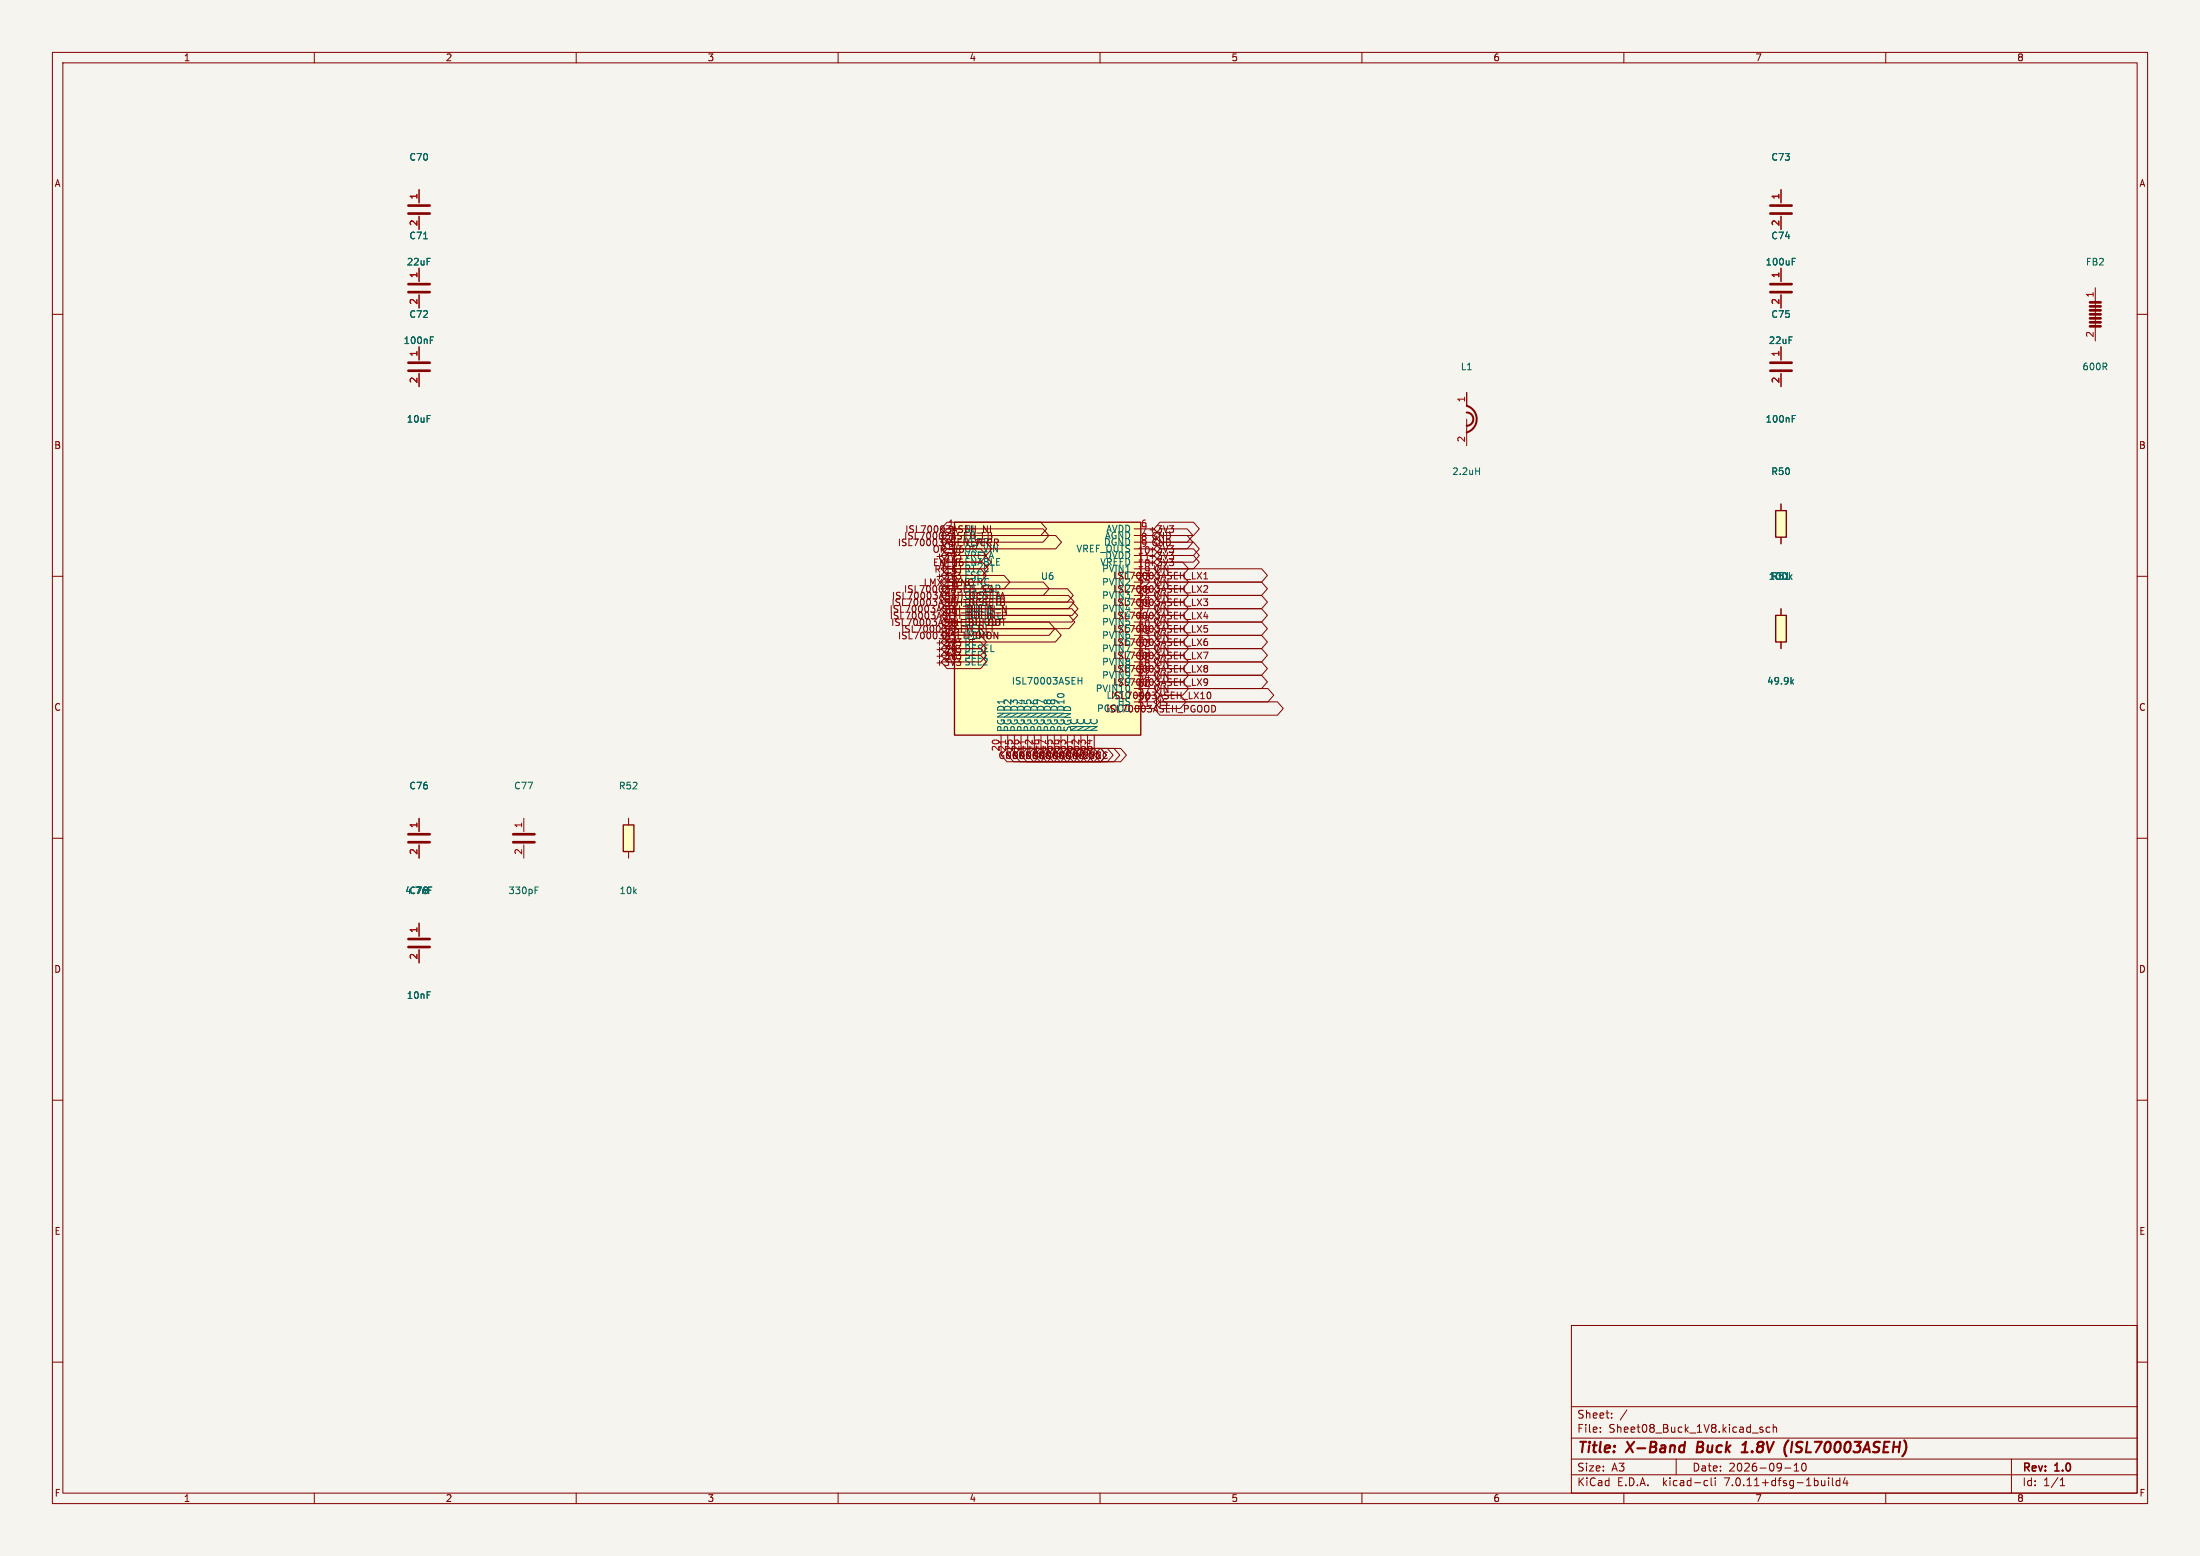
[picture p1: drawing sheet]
<svg xmlns="http://www.w3.org/2000/svg" width="420mm" height="297mm" viewBox="0 0 420 297" stroke-linecap="round" stroke-linejoin="round" font-family="sans-serif">
<path d="M0 0h420v297h-420z" fill="#f5f4ef" stroke="#f5f4ef" stroke-width=".19"/>
<g fill="none" stroke="#840000" stroke-width=".19">
<path d="M10 10h400v277h-400zM12 12h396v273h-396zM60 10v2M110 10v2M160 10v2M210 10v2M260 10v2M310 10v2M360 10v2M80 36.2v2.5M340 36.2v2.5M10 60h2"/>
<path d="M80 41.3v2.5M80 51.2v2.5M80 56.3v2.5M340 41.3v2.5M340 51.2v2.5M340 56.3v2.5M400 54.9v10.2M408 60h2M80 66.2v2.5M80 71.3v2.5M280 74.9v2.6M340 66.2v2.5"/>
<path d="M340 71.3v2.5M180.8 99.7h17.9l1.1 1.3-1.1 1.2h-17.9l-1.1-1.2zM221.4 99.7h6.4l1.2 1.3-1.2 1.2h-6.4l-1.1-1.2zM280 80v5.1M340 96.2v1.3M10 110h2M170.1 115.6v1.3M171.9 115.6v1.3M173.7 115.6l-.5 1.3M178.8 116.9l.5-1.3 .4 1.3M179.7 101h3.8M179.7 106h3.8"/>
<path d="M179.7 107.3h3.8M179.7 108.6h3.8M179.7 109.8h3.8M179.7 111.1h3.8M179.7 112.4h3.8M179.7 113.7h3.8M179.7 102.2h3.8M179.7 114.9h3.8M179.7 117.5h3.8M179.7 103.5h3.8M179.7 116.2h3.8M179.7 118.7h3.8"/>
<path d="M179.7 104.8h3.8M180.8 116.2h23.8l1.1 1.3-1.1 1.2h-23.8l-1.1-1.2zM180.8 114.9h23.9l1.1 1.3-1.1 1.3h-23.9l-1.1-1.3zM180.8 112.4h23l1.1 1.3-1.1 1.2h-23l-1.1-1.2zM180.8 100.9h18.3l1.1 1.3-1.1 1.3h-18.3l-1.1-1.3zM180.8 102.2h20.7l1.1 1.3-1.1 1.3h-20.7l-1.1-1.3zM180.8 103.5h7.4l1.1 1.3-1.1 1.2h-7.4l-1.1-1.2zM180.8 106h7.3l1.1 1.3-1.1 1.3h-7.3l-1.1-1.3zM180.8 104.8h6.4l1.1 1.2-1.1 1.3h-6.4l-1.1-1.3zM180.8 107.3h6.8l1.1 1.3-1.1 1.2h-6.8l-1.1-1.2zM180.8 108.6h6.4l1.1 1.2-1.1 1.3h-6.4l-1.1-1.3zM180.8 109.8h10.9l1.1 1.3-1.1 1.3h-10.9l-1.1-1.3z"/>
<path d="M180.8 111.1h18.4l1.1 1.3-1.1 1.3h-18.4l-1.1-1.3zM180.8 113.6h23.2l1.1 1.3-1.1 1.3h-23.2l-1.1-1.3zM180.8 117.5h23.3l1.1 1.2-1.1 1.3h-23.3l-1.1-1.3zM180.8 118.7h19.5l1.1 1.3-1.1 1.3h-19.5l-1.1-1.3zM180.8 120h20.7l1.1 1.3-1.1 1.2h-20.7l-1.1-1.2zM183.2 115.6v1.3M187.8 100.4l.7 1.2v-1.2M188.6 102.2h.5M188.6 101.6l.6 .1 .1 .3-.2 .2M189.1 102.2l.3 .3M189.1 100.4v1.2M189.8 102.9h.5l.3 .2-.1 .4-.7 .1"/>
<path d="M190.1 103.6l.5 .6M191.2 118.1h.8M191.4 116.9h.5l.2 .2-.1 .4h-.6M192.1 115.6v1.3l-.7-1.3v2.5M216.5 101h3.8M216.5 106h3.8M216.5 107.3h3.8M216.5 108.6h3.8M216.5 109.8h3.8M216.5 111.1h3.8M216.5 112.4h3.8M216.5 113.7h3.8"/>
<path d="M216.5 102.2h3.8M216.5 114.9h3.8M216.5 117.5h3.8M216.5 103.5h3.8M216.5 116.2h3.8M216.5 118.7h3.8M216.5 104.8h3.8M220 104.5v.9M220 107v1M220.1 102.3v.3M220.8 102.3v.5M221.4 104.8h6.4l1.2 1.2-1.2 1.3h-6.4l-1.1-1.3z"/>
<path d="M221.4 109.8h4.4l1.1 1.3-1.1 1.3h-4.4l-1.1-1.3zM221.4 106h6.4l1.2 1.3-1.2 1.3h-6.4l-1.1-1.3zM221.4 107.3h4.4l1.1 1.3-1.1 1.2h-4.4l-1.1-1.2zM221.4 116.2h19.4l1.2 1.3-1.2 1.2h-19.4l-1.1-1.2zM221.4 103.5h6.4l1.2 1.3-1.2 1.2h-6.4l-1.1-1.2zM221.4 102.2h5.2l1.1 1.3-1.1 1.3h-5.2l-1.1-1.3zM221.4 100.9h5.2l1.1 1.3-1.1 1.3h-5.2l-1.1-1.3zM221.4 112.4h4.4l1.1 1.3-1.1 1.2h-4.4l-1.1-1.2zM221.4 120h4.4l1.1 1.3-1.1 1.2h-4.4l-1.1-1.2zM221.4 117.5h4.4l1.1 1.2-1.1 1.3h-4.4l-1.1-1.3zM221.4 114.9h4.4l1.1 1.3-1.1 1.3h-4.4l-1.1-1.3zM221.4 118.7h19.4l1.2 1.3-1.2 1.3h-19.4l-1.1-1.3z"/>
<path d="M221.4 113.6h19.4l1.2 1.3-1.2 1.3h-19.4l-1.1-1.3zM221.4 111.1h19.4l1.2 1.3-1.2 1.3h-19.4l-1.1-1.3zM221.4 108.6h19.4l1.2 1.2-1.2 1.3h-19.4l-1.1-1.3zM221.7 104.9v.3M221.7 107.4v.3M222.1 106.7l.4 1.3 .5-1.3M222.1 104.2l.4 1.2 .5-1.2M222.1 101.6v1.3l-.7-1.3v1.3M222.7 101.6v1.3M223.3 105.4h.7l-.4 .5M223.3 106.7h.7l-.4 .5M223.3 100.4h.7l-.4 .4"/>
<path d="M223.4 102.3v.3M223.8 105.9l.2 .3v.3l-.2 .2M223.8 100.8l.2 .3v.3l-.2 .2M223.8 107.2l.2 .2v.3l-.2 .3h-.4M224 104.9v.3l-.2 .2M228.6 109.2l.8 1.3M229.4 109.2l-.8 1.3M229.8 114.3h.7l-.4 .5 .4 .1v.6l-.2 .1-.5-.1M229.8 111.9l.5-.1 .2 .3-.7 1h.7M229.8 110.5h.7M229.8 109.6l.4-.4v1.3M230.1 116.8l-.3 .9h.8"/>
<path d="M230.4 117.3v.8M230.5 119.4h-.6l-.1 .6 .2-.1h.4l.1 .2v.4l-.2 .2-.5-.2M340 102.5v1.3M340 116.2v1.3M408 110h2M179.4 123.5v1M179.7 125.1h3.8M179.7 126.4h3.8M179.7 122.5h3.8M179.7 121.3h3.8M179.7 120h3.8M179.7 123.8h3.8"/>
<path d="M180.8 123.8h6.4l1.1 1.3-1.1 1.3h-6.4l-1.1-1.3zM180.8 121.3h6.4l1.1 1.2-1.1 1.3h-6.4l-1.1-1.3zM180.8 122.5h6.4l1.1 1.3-1.1 1.3h-6.4l-1.1-1.3zM180.8 125.1h6.4l1.1 1.3-1.1 1.2h-6.4l-1.1-1.2zM182.6 124.5h.8l-.4 .5M182.6 123.2h.8l-.4 .5M182.6 125.8h.8l-.4 .4M183.2 125l.2 .2v.3l-.2 .3M183.2 123.7l.2 .2v.3l-.2 .3M183.2 126.2l.2 .3v.3l-.2 .2M183.4 123l-.2 .2M189.8 120.7l.7 1.2v-1.2"/>
<path d="M216.5 125.1h3.8M216.5 126.4h3.8M216.5 122.5h3.8M216.5 121.3h3.8M216.5 120h3.8M216.5 127.6h3.8M216.5 134h3.8M216.5 135.2h3.8M216.5 123.8h3.8M216.5 130.2h3.8M216.5 132.7h3.8M216.5 128.9h3.8"/>
<path d="M216.5 131.4h3.8M221.4 121.3h19.4l1.2 1.2-1.2 1.3h-19.4l-1.1-1.3zM221.4 130.2h4.4l1.1 1.2-1.1 1.3h-4.4l-1.1-1.3zM221.4 127.6h4.4l1.1 1.3-1.1 1.3h-4.4l-1.1-1.3zM221.4 125.1h4.4l1.1 1.3-1.1 1.2h-4.4l-1.1-1.2zM221.4 134h22.5l1.1 1.2-1.1 1.3h-22.5l-1.1-1.3zM221.4 131.4h20.7l1.1 1.3-1.1 1.3h-20.7l-1.1-1.3zM221.4 128.9h19.4l1.2 1.3-1.2 1.2h-19.4l-1.1-1.2zM221.4 126.3h19.4l1.2 1.3-1.2 1.3h-19.4l-1.1-1.3zM221.4 123.8h19.4l1.2 1.3-1.2 1.3h-19.4l-1.1-1.3zM221.4 122.5h4.4l1.1 1.3-1.1 1.3h-4.4l-1.1-1.3zM221.4 132.7h3.9l1.1 1.3-1.1 1.2h-3.9l-1.1-1.2z"/>
<path d="M229.8 124.5h.8l-.5 1.3M230.1 127.6l-.3-.3 .3-.3 .3 .1 .1 .2-.2 .3M230.1 127.6l-.3 .2 .1 .4 .2 .1 .3-.1 .1-.2v-.2l-.2-.2M230.1 127.6h.2M230.4 121.9l-.3 .1a.85 .85 0 0 0 0 1.2l.4-.1v-.4l-.2-.3-.4 .1-.1 .2M230.5 132.2l.2-.1a.68 .68 0 0 1 .5 .6 .68 .68 0 0 1-.5 .7l-.3-.5zM230.5 130.1l-.2 .2h-.4l-.1-.2v-.3l.3-.2h.3l.1 .2a.84 .84 0 0 1-.3 1h-.3M231.3 134.6a.64 .64 0 0 1 .8 .7 .64 .64 0 0 1-.8 .6M340 122.5v1.3M10 160h2M80 156.2v2.5M100 156.2v2.5"/>
<path d="M120 156.2v1.3M191.1 140.3v3.8M192.2 142.9h5.2l1.1 1.2-1.1 1.3h-5.2l-1.1-1.3zM192.4 140.3v3.8M193.5 142.9h5.2l1.1 1.2-1.1 1.3h-5.2l-1.1-1.3zM193.7 140.3v3.8M194.7 143.5l.7 1.3v-1.3M194.8 142.9h5.2l1.1 1.2-1.1 1.3h-5.2l-1.1-1.3zM194.9 140.3v3.8M195.2 144.3h.2M195.4 144.7l-.6 .1M195.5 144.1l-.1 .4a.37 .37 0 0 1-.5 .2"/>
<path d="M195.9 144.1l.1 .4a.37 .37 0 0 0 .3 .3 .37 .37 0 0 0 .4-.3l.1-.4M196 142.9h5.2l1.1 1.2-1.1 1.3h-5.2l-1.1-1.3zM196 143.5v1.3l.7-.1M196.2 140.3v3.8M196.5 144.3h.2M196.7 143.5v1.3l-.7-1.3v1.3M197.2 144.1l.1 .4a.37 .37 0 0 0 .3 .3 .37 .37 0 0 0 .4-.3v-.4M197.3 142.9h5.2l1.1 1.2-1.1 1.3h-5.2l-1.1-1.3zM197.3 143.5v1.3l.7-.1M197.5 140.3v3.8M197.7 144.3h.3M198 143.5v1.3l-.7-1.3v1.3"/>
<path d="M198.5 144.1l.2 .6h.6M198.6 142.9h5.2l1.1 1.2-1.1 1.3h-5.2l-1.1-1.3zM198.6 143.5v1.3h.4M198.7 140.3v3.8M199 144.3h.3M199.3 143.5v1.3l-.8-1.3v1.3M199.3 144.1l-.2 .6M199.7 144.1l.1 .4a.37 .37 0 0 0 .4 .3 .37 .37 0 0 0 .3-.3l.1-.4M199.8 142.9h5.2l1.2 1.2-1.2 1.3h-5.2l-1.1-1.3zM199.9 143.5v1.3l.6-.1M200 140.3v3.8M200.3 144.3h.2"/>
<path d="M200.5 143.5v1.3l-.7-1.3v1.3M201.1 144.8v-1.3l.7 1.3M201.1 142.9h5.2l1.1 1.2-1.1 1.3h-5.2l-1.1-1.3zM201.1 143.5v1.3h.3l-.3-.2-.1-.5M201.3 140.3v3.8M202.4 142.9h5.2l1.1 1.2-1.1 1.3h-5.2l-1.1-1.3zM202.5 140.3v3.8M203.7 142.9h5.2l1.1 1.2-1.1 1.3h-5.2l-1.2-1.3zM203.8 140.3v3.8M204.9 142.9h5.2l1.1 1.2-1.1 1.3h-5.2l-1.1-1.3zM205.1 140.3v3.8M206.2 142.9h3.9l1.1 1.2-1.1 1.3h-3.9l-1.1-1.3z"/>
<path d="M206.4 140.3v3.8M207.5 142.9h3.9l1.1 1.2-1.1 1.3h-3.9l-1.1-1.3zM207.6 140.3v3.8M208.7 142.9h4l1.1 1.2-1.1 1.3h-4l-1.1-1.3zM208.9 140.3v3.8M210 142.9h3.9l1.1 1.2-1.1 1.3h-3.9l-1.1-1.3zM408 160h2M80 161.3v2.5M80 176.2v2.5M100 161.3v2.5M120 162.5v1.3M80 181.3v2.5"/>
<path d="M10 210h2M408 210h2M10 260h2M300 253h108v32h-108zM408 260h2M300 278.5h108M300 274.5h108M300 268.5h108M305.5 273.2v.2M305.5 272.5v.1M307.7 270.5v.2M307.7 269.8v.1"/>
<path d="M310.6 269.1l-1.3 1.9M320 278.5v3M335.9 272.7l.7 .4-.2 .3-.5-.1M336.5 272.5l-.3-.1-.3 .2M337.9 272.5l-.5-.1-.2 .3 .1 .6h.6M338.5 272.5l.2-.1 .4 .1 .1 .9M338.5 271.9v1.5M342.5 279.7l.4-.4v1.5M344.1 279.4a.81 .81 0 0 0 .3 1.4l.3-.2 .1-.4-.1-.8M384 278.5v6.5M60 285v2M110 285v2"/>
<path d="M160 285v2M210 285v2M260 285v2M300 281.5h108M310 285v2M325.6 282.6l.4 .1M326 283.5l-.4 .1M326.7 282.1v1.3l.2 .2M327.4 282.1v.1M327.4 282.6v1M340.7 280.2h1.2M342.5 280.8h.9"/>
<path d="M349.1 282.1v.1M349.1 282.6v1M349.8 282.1v1.3l.2 .2M351.2 282.7l-.4-.1-.3 .3 .2 .6h.5M351.2 282.1v1.5M352.2 282l-.3 1.1h.9M352.6 282.6v1M360 285v2M393.3 283.6h.9M393.3 282.5l.4-.4v1.5"/>
</g>
<path d="M321.7 275.2l-.3 2M324.2 275.2l-.3 2h.8M332.5 277.2h1.1M332.9 275.7l.4-.5-.3 2M341.4 274.9l-.1 .1M342.2 275.2l-.3 2" fill="none" stroke="#840000" stroke-width=".4"/>
<g fill="#ffffc2" stroke="#ffffc2" stroke-width=".19">
<path d="M119 157.5h2v5h-2z"/>
<path d="M339 117.5h2v5h-2z"/>
<path d="M339 97.5h2v5h-2z"/>
<path d="M182.2 99.7h35.6v40.6h-35.6z"/>
</g>
<path d="M182.2 99.7h35.6v40.6h-35.6zM339 97.5h2v5h-2zM339 117.5h2v5h-2zM119 157.5h2v5h-2z" fill="none" stroke="#840000" stroke-width=".25"/>
<path d="M280 77.5a2.65 2.65 0 0 1 1.9 2.5 2.65 2.65 0 0 1-1.9 2.5M280 78.7a1.27 1.27 0 0 1 1.3 1.3 1.27 1.27 0 0 1-1.3 1.3" fill="none" stroke="#840000" stroke-width=".38"/>
<g fill="none" stroke="#006464" stroke-width=".19">
<path d="M80.9 45.6h.7M342.1 49.9h.5M342.1 49.3h.7M82.1 64.9h.5M82.1 64.3h.7M342.1 79.9h.5M342.1 79.3h.7M281.7 89.9h.7M282.4 89.3v1.3M341.7 110.1l.4 .5M342.1 109.7l-.5 .5M205.8 129.9h.7"/>
<path d="M206.5 129.3v1.3M342 130.1l.4 .5M342.4 129.7l-.5 .5M81.8 169.9h.5M81.8 169.3h.6M102.1 169.9h.5M102.1 169.3h.7"/>
</g>
<g fill="none" stroke="#840000" stroke-width=".51">
<path d="M78 39.2h4M338 39.2h4M78 40.8h4M78 55.8h4M78 54.2h4M338 40.8h4M338 55.8h4M338 54.2h4M399 60h2M399 59.2h2M399 58.5h2M399 57.7h2"/>
<path d="M78 70.8h4M78 69.2h4M338 70.8h4M338 69.2h4M399 62.3h2M399 61.5h2M399 60.8h2M78 159.2h4M98 159.2h4M78 160.8h4M78 179.2h4M98 160.8h4"/>
<path d="M78 180.8h4"/>
</g>
<g font-size="2.8" fill="#840000">
<text x="301" y="277.9">Title:</text>
<text x="310.6" y="277.9">X-Band</text>
<text x="324.8" y="277.9">Buck</text>
<text x="334.2" y="277.9">1.8V</text>
<text x="343" y="277.9">(ISL70003ASEH)</text>
</g>
<g font-size="2.1" fill="#840000">
<text x="301" y="273.7">File:</text>
<text x="301" y="271">Sheet:</text>
<text x="307.1" y="273.7">Sheet08_Buck_1V8.kicad_sch</text>
<text x="301" y="281.1">Size:</text>
<text x="307.6" y="281.1">A3</text>
<text x="323" y="281.1">Date:</text>
<text x="330" y="281.1">2026-09-10</text>
<text x="386" y="281.3">Rev:</text>
<text x="392.4" y="281.3">1.0</text>
<text x="301" y="283.9">KiCad</text>
<text x="308.7" y="283.9">E.D.A.</text>
<text x="317.6" y="283.9">kicad-cli</text>
<text x="329.5" y="283.9">7.0.11+dfsg-1build4</text>
<text x="386" y="283.9">Id:</text>
<text x="390.1" y="283.9">1/1</text>
</g>
<g font-size="1.8" fill="#840000">
<text x="35" y="11.9">1</text>
<text x="85" y="11.9">2</text>
<text x="135" y="11.9">3</text>
<text x="185" y="11.9">4</text>
<text x="235" y="11.9">5</text>
<text x="285" y="11.9">6</text>
<text x="335" y="11.9">7</text>
<text x="385" y="11.9">8</text>
<text x="10.3" y="35.9">A</text>
<text x="408.3" y="35.9">A</text>
<text x="10.3" y="85.9">B</text>
<text x="408.2" y="85.9">B</text>
<text x="172.7" y="101.9">ISL70003ASEH_NI</text>
<text x="180.9" y="100.7">1</text>
<text x="180.9" y="102">2</text>
<text x="184" y="101.8">NI</text>
<text x="217.7" y="102">7 +3V3</text>
<text x="171.3" y="104.4">ISL70003ASEH_VERR</text>
<text x="172.5" y="103.2">ISL70003ASEH_FB</text>
<text x="178" y="105.7">OR_U6OR_VIN</text>
<text x="178.5" y="107">+3V3</text>
<text x="180.3" y="107">12</text>
<text x="180.9" y="103.2">3</text>
<text x="180.9" y="104.5">4</text>
<text x="180.9" y="105.8">5</text>
<text x="184" y="103.1">FB</text>
<text x="184" y="104.4">VERR</text>
<text x="184" y="106.9">VREFA</text>
<text x="210.9" y="106.9">DVDD 11+3V3</text>
<text x="217.7" y="104.5">9 GND</text>
<text x="172.5" y="113.3">ISL70003ASEH_SS</text>
<text x="176.2" y="112.1">LMX_SYNC</text>
<text x="178" y="108.3">EN_U6ENABLE</text>
<text x="178.3" y="109.5">RT_CTRT/CT</text>
<text x="178.5" y="110.8">+3V3</text>
<text x="180.3" y="108.3">13</text>
<text x="180.3" y="109.6">14</text>
<text x="180.3" y="110.9">15</text>
<text x="180.3" y="112.1">16</text>
<text x="180.3" y="113.4">17</text>
<text x="184" y="110.7">FSEL</text>
<text x="184" y="112">SYNC</text>
<text x="184" y="113.2">SS_CAP</text>
<text x="212.4" y="110.7">LX1</text>
<text x="212.4" y="113.2">LX2</text>
<text x="212.6" y="113.3">ISL70003ASEH_LX2</text>
<text x="212.6" y="110.8">ISL70003ASEH_LX1</text>
<text x="217.1" y="109.6">19 VIN</text>
<text x="217.1" y="112.1">22 VIN</text>
<text x="217.1" y="110.9">23</text>
<text x="217.1" y="113.4">28</text>
<text x="169.8" y="118.4">ISL70003ASEH_BUFIN_P</text>
<text x="170" y="119.7">ISL70003ASEH_BUFOUT</text>
<text x="170.1" y="115.9">ISL70003ASEH_OCSETB</text>
<text x="170.2" y="114.6">ISL70003ASEH_OCSETA</text>
<text x="180.3" y="114.7">34</text>
<text x="180.3" y="115.9">35</text>
<text x="180.3" y="117.2">36</text>
<text x="180.3" y="118.5">37</text>
<text x="180.3" y="119.7">38</text>
<text x="184" y="114.5">OCSETA</text>
<text x="184" y="115.8">OCSETB</text>
<text x="184" y="117.1">BUFIN-</text>
<text x="184" y="118.3">BUFIN+</text>
<text x="184" y="119.6">BUFOUT</text>
<text x="212.4" y="115.8">LX3</text>
<text x="212.4" y="118.3">LX4</text>
<text x="212.6" y="118.4">ISL70003ASEH_LX4</text>
<text x="212.6" y="115.9">ISL70003ASEH_LX3</text>
<text x="217.1" y="114.7">24 VIN</text>
<text x="217.1" y="117.2">27 VIN</text>
<text x="217.1" y="115.9">39</text>
<text x="217.1" y="119.7">40 VIN</text>
<text x="217.1" y="118.5">44</text>
<text x="171.3" y="122.2">ISL70003ASEH_IMON</text>
<text x="171.9" y="121">ISL70003ASEH_REF</text>
<text x="178.5" y="123.5">+3V3</text>
<text x="180.3" y="124.8">29</text>
<text x="180.3" y="122.3">31</text>
<text x="180.3" y="121">32</text>
<text x="180.3" y="123.6">52</text>
<text x="184" y="123.4">DE</text>
<text x="184" y="122.1">IMON</text>
<text x="184" y="120.9">REF</text>
<text x="212.4" y="120.9">LX5</text>
<text x="212.4" y="123.4">LX6</text>
<text x="212.4" y="125.9">LX7</text>
<text x="212.6" y="123.5">ISL70003ASEH_LX6</text>
<text x="212.6" y="121">ISL70003ASEH_LX5</text>
<text x="217.1" y="122.3">43 VIN</text>
<text x="217.1" y="124.8">45 VIN</text>
<text x="217.1" y="121">49</text>
<text x="217.1" y="123.6">53</text>
<text x="178.5" y="126">+3V3</text>
<text x="178.5" y="127.3">+3V3</text>
<text x="180.3" y="126.1">30</text>
<text x="212.4" y="128.5">LX8</text>
<text x="212.4" y="131">LX9</text>
<text x="212.6" y="131.1">ISL70003ASEH_LX9</text>
<text x="212.6" y="128.6">ISL70003ASEH_LX8</text>
<text x="212.6" y="126">ISL70003ASEH_LX7</text>
<text x="217.1" y="127.4">48 VIN</text>
<text x="217.1" y="129.9">54 VIN</text>
<text x="217.1" y="126.1">58</text>
<text x="217.1" y="128.6">59</text>
<text x="217.1" y="131.2">60</text>
<text x="10.3" y="135.9">C</text>
<text x="209.3" y="136.1">PGOOD</text>
<text x="211.1" y="136.2">ISL70003ASEH_PGOOD</text>
<text x="211.1" y="133.6">LX10</text>
<text x="212" y="133.7">ISL70003ASEH_LX10</text>
<text x="213.3" y="134.8">HS</text>
<text x="217.1" y="133.7">50</text>
<text x="217.1" y="135">51</text>
<text x="217.1" y="132.4">57 VIN</text>
<text x="220.4" y="134.9">HS</text>
<text x="408.2" y="135.9">C</text>
<text x="192.1" y="143.5" transform="rotate(-90 192.1 143.5)">21</text>
<text x="193.4" y="143.5" transform="rotate(-90 193.4 143.5)">25</text>
<text x="194.7" y="143.5" transform="rotate(-90 194.7 143.5)">26</text>
<text x="195.9" y="143.5" transform="rotate(-90 195.9 143.5)">41</text>
<text x="197.2" y="143.5" transform="rotate(-90 197.2 143.5)">42</text>
<text x="198.5" y="143.5" transform="rotate(-90 198.5 143.5)">46</text>
<text x="199.7" y="143.5" transform="rotate(-90 199.7 143.5)">47</text>
<text x="201" y="143.5" transform="rotate(-90 201 143.5)">55</text>
<text x="202.3" y="143.5" transform="rotate(-90 202.3 143.5)">56</text>
<text x="203.6" y="143.5" transform="rotate(-90 203.6 143.5)">33</text>
<text x="204.8" y="143.5" transform="rotate(-90 204.8 143.5)">61</text>
<text x="206.1" y="143.5" transform="rotate(-90 206.1 143.5)">62</text>
<text x="207.4" y="143.5" transform="rotate(-90 207.4 143.5)">63</text>
<text x="208.6" y="143.5" transform="rotate(-90 208.6 143.5)">64</text>
<text x="190.5" y="145.1">GND</text>
<text x="201.9" y="145.1">GNDNCNC</text>
<text x="203.2" y="145.1">GNDNCNC</text>
<text x="10.3" y="185.9">D</text>
<text x="408.2" y="185.9">D</text>
<text x="10.3" y="235.9">E</text>
<text x="408.3" y="235.9">E</text>
<text x="10.3" y="285.9">F</text>
<text x="35" y="286.9">1</text>
<text x="85" y="286.9">2</text>
<text x="135" y="286.9">3</text>
<text x="185" y="286.9">4</text>
<text x="235" y="286.9">5</text>
<text x="285" y="286.9">6</text>
<text x="335" y="286.9">7</text>
<text x="385" y="286.9">8</text>
<text x="408.3" y="285.9">F</text>
</g>
<g font-size="1.8" fill="#006464">
<text x="78.1" y="30.9">C70</text>
<text x="338.1" y="30.9">C73</text>
<text x="78.1" y="45.9">C71</text>
<text x="338.1" y="45.9">C74</text>
<text x="77.6" y="50.9">22uF</text>
<text x="337" y="50.9">100uF</text>
<text x="398.1" y="50.9">FB2</text>
<text x="77" y="65.9">100nF</text>
<text x="78.1" y="60.9">C72</text>
<text x="337.6" y="65.9">22uF</text>
<text x="338.1" y="60.9">C75</text>
<text x="278.8" y="70.9">L1</text>
<text x="397.4" y="70.9">600R</text>
<text x="77.6" y="80.9">10uF</text>
<text x="337" y="80.9">100nF</text>
<text x="277.1" y="90.9">2.2uH</text>
<text x="338.1" y="90.9">R50</text>
<text x="211.1" y="101.8">AVDD</text>
<text x="205.4" y="105.6">VREF_OUTS 10</text>
<text x="210.7" y="104.4">DGND</text>
<text x="210.8" y="103.1">AGND</text>
<text x="198.6" y="110.9">U6</text>
<text x="210.3" y="109.4">PVIN1</text>
<text x="210.3" y="112">PVIN2</text>
<text x="337.6" y="110.9">100k</text>
<text x="338.1" y="110.9">R51</text>
<text x="210.3" y="114.5">PVIN3</text>
<text x="210.3" y="117.1">PVIN4</text>
<text x="210.3" y="119.6">PVIN5</text>
<text x="184" y="125.9">SEL1</text>
<text x="184" y="124.7">DESEL</text>
<text x="210.3" y="122.1">PVIN6</text>
<text x="210.3" y="124.7">PVIN7</text>
<text x="184" y="127.2">SEL2</text>
<text x="193.1" y="130.9">ISL70003ASEH</text>
<text x="210.3" y="127.2">PVIN8</text>
<text x="210.3" y="129.8">PVIN9</text>
<text x="337.3" y="130.9">49.9k</text>
<text x="209.1" y="132.3">PVIN10</text>
<text x="192" y="139.8" transform="rotate(-90 192 139.8)">PGND1</text>
<text x="193.2" y="139.8" transform="rotate(-90 193.2 139.8)">PGND2</text>
<text x="194.5" y="139.8" transform="rotate(-90 194.5 139.8)">PGND3</text>
<text x="195.8" y="139.8" transform="rotate(-90 195.8 139.8)">PGND4</text>
<text x="197.1" y="139.8" transform="rotate(-90 197.1 139.8)">PGND5</text>
<text x="198.3" y="139.8" transform="rotate(-90 198.3 139.8)">PGND6</text>
<text x="199.6" y="139.8" transform="rotate(-90 199.6 139.8)">PGND7</text>
<text x="200.9" y="139.8" transform="rotate(-90 200.9 139.8)">PGND8</text>
<text x="202.1" y="139.8" transform="rotate(-90 202.1 139.8)">PGND9</text>
<text x="203.4" y="139.8" transform="rotate(-90 203.4 139.8)">PGND10</text>
<text x="204.7" y="139.8" transform="rotate(-90 204.7 139.8)">SGND</text>
<text x="205.9" y="139.8" transform="rotate(-90 205.9 139.8)">NC</text>
<text x="207.2" y="139.8" transform="rotate(-90 207.2 139.8)">NC</text>
<text x="208.5" y="139.8" transform="rotate(-90 208.5 139.8)">NC</text>
<text x="209.8" y="139.8" transform="rotate(-90 209.8 139.8)">NC</text>
<text x="78.1" y="150.9">C76</text>
<text x="98.1" y="150.9">C77</text>
<text x="118.1" y="150.9">R52</text>
<text x="78.1" y="170.9">C78</text>
<text x="97" y="170.9">330pF</text>
<text x="118.2" y="170.9">10k</text>
<text x="77.6" y="190.9">10nF</text>
</g>
<g font-size="1.8" fill="#a90000">
<text x="79.7" y="38.2" transform="rotate(-90 79.7 38.2)">1</text>
<text x="339.7" y="38.2" transform="rotate(-90 339.7 38.2)">1</text>
<text x="79.7" y="43.2" transform="rotate(-90 79.7 43.2)">2</text>
<text x="339.7" y="43.2" transform="rotate(-90 339.7 43.2)">2</text>
<text x="79.7" y="53.2" transform="rotate(-90 79.7 53.2)">1</text>
<text x="339.7" y="53.2" transform="rotate(-90 339.7 53.2)">1</text>
<text x="79.7" y="58.2" transform="rotate(-90 79.7 58.2)">2</text>
<text x="339.7" y="58.2" transform="rotate(-90 339.7 58.2)">2</text>
<text x="399.7" y="56.9" transform="rotate(-90 399.7 56.9)">1</text>
<text x="399.7" y="64.5" transform="rotate(-90 399.7 64.5)">2</text>
<text x="79.7" y="68.2" transform="rotate(-90 79.7 68.2)">1</text>
<text x="339.7" y="68.2" transform="rotate(-90 339.7 68.2)">1</text>
<text x="79.7" y="73.2" transform="rotate(-90 79.7 73.2)">2</text>
<text x="279.7" y="76.9" transform="rotate(-90 279.7 76.9)">1</text>
<text x="339.7" y="73.2" transform="rotate(-90 339.7 73.2)">2</text>
<text x="279.7" y="84.5" transform="rotate(-90 279.7 84.5)">2</text>
<text x="217.7" y="100.7">6</text>
<text x="217.7" y="103.2">8</text>
<text x="209.9" y="108.2">VREFD 18</text>
<text x="190.9" y="143.5" transform="rotate(-90 190.9 143.5)">20</text>
<text x="79.7" y="158.2" transform="rotate(-90 79.7 158.2)">1</text>
<text x="99.7" y="158.2" transform="rotate(-90 99.7 158.2)">1</text>
<text x="79.7" y="163.2" transform="rotate(-90 79.7 163.2)">2</text>
<text x="99.7" y="163.2" transform="rotate(-90 99.7 163.2)">2</text>
<text x="79.7" y="178.2" transform="rotate(-90 79.7 178.2)">1</text>
<text x="79.7" y="183.2" transform="rotate(-90 79.7 183.2)">2</text>
</g>
</svg>
